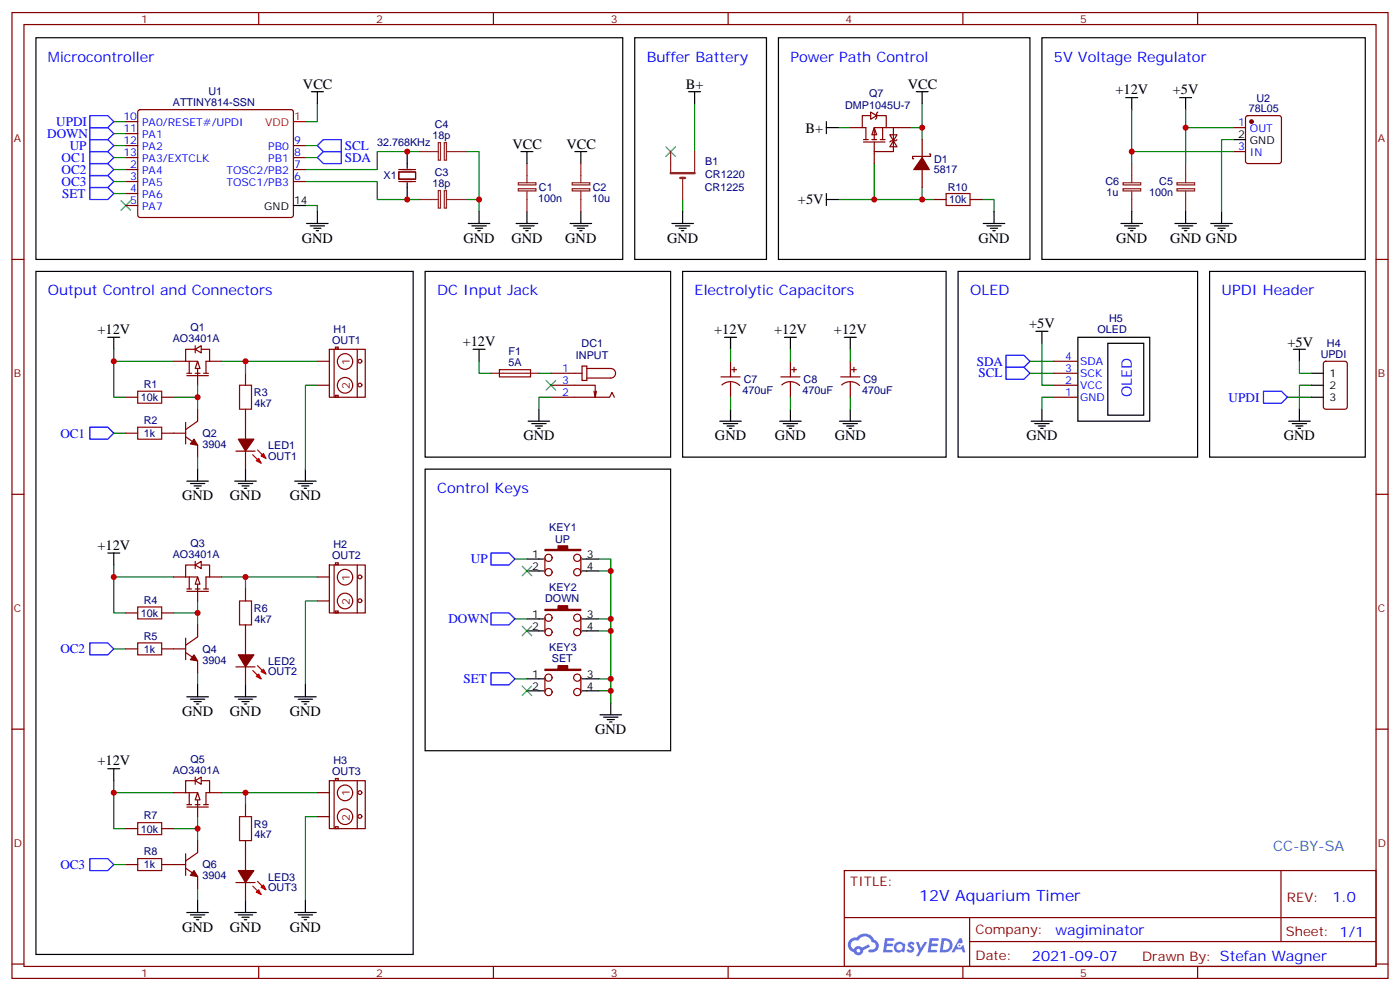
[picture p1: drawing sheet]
<svg xmlns="http://www.w3.org/2000/svg" width="412mm" height="292mm" viewBox="0 0 412 292" stroke-linecap="round" stroke-linejoin="round" font-family="sans-serif">
<g fill="none" stroke="#870000" stroke-width=".35">
<path d="M3.5 3.7h405.4v284.3h-405.4zM7.1 7.2h398.2v277.3h-398.2zM76.2 3.7v3.5M145.3 3.7v3.5M214.5 3.7v3.5M283.6 3.7v3.5M352.8 3.7v3.5M3.5 76.4h3.6M405.3 76.4h3.6M3.5 145.5h3.6M405.3 145.5h3.6M3.5 214.7h3.6"/>
<path d="M405.3 214.7h3.6M248.7 256.3h156.6v28.2h-156.6zM377.3 256.3v20.9M248.7 270.1h156.5M285.6 277.2h119.6M285.6 270.1v14.2M3.5 283.8h3.6M76.2 284.5v3.5M145.3 284.5v3.5M214.5 284.5v3.5M283.6 284.5v3.5M352.8 284.5v3.5"/>
<path d="M405.3 283.8h3.6"/>
</g>
<g fill="#5487ff">
<path d="M267.7 277.5a1.22 1.22 0 0 1 1.7 .2l-.4 .6a.47 .47 0 0 0-.3-.4 .47 .47 0 0 0-.5 .2l.1 .2a1.14 1.14 0 0 1 .8 1.8 1.14 1.14 0 0 1-1.9 0l-.2-.2 .5-.6 .7 .5a.29 .29 0 0 0 .3-.3 .29 .29 0 0 0-.2-.3 1.04 1.04 0 0 1-.6-1.7z"/>
<path d="M260.7 276.2h2.4l.3 .2-.2 .5-1.8 .1-.1 .8h1.5l.3 .4-.3 .4h-1.6l-.2 1.1h1.7l.2 .3-.2 .3-2.6 .1z"/>
<path d="M273.8 276.2h2.4l.3 .2-.1 .5-1.8 .1-.2 .8h1.6l.3 .4-.4 .4-1.6-.1-.1 1.1 1.7 .1 .2 .3-.2 .3-2.6 .1z"/>
<path d="M282.6 276.2h.7l.3 1.3-.6 .3a.69 .69 0 0 0-1 .3 .69 .69 0 0 0 .4 .9 .69 .69 0 0 0 .9-.6l.5-.2 .6 2.2h-.8l-.2-.9h-1.8l-.5 .9h-.8z"/>
<path d="M269.8 277.3h.8l.6 1.8 1.1-1.8h.9l-2.6 4.2h-.8l.9-1.5z"/>
<path d="M277.4 276.2l-.6 4.2h1.3a2.11 2.11 0 0 0 2.5-2.1 2.11 2.11 0 0 0-2.5-2.1zM278.1 277a1.39 1.39 0 0 1 1.7 1.4 1.39 1.39 0 0 1-1.8 1.2h-.3z"/>
<path d="M263.7 277.8a1.54 1.54 0 0 0-.1 2.2 1.54 1.54 0 0 0 2.2 .1l.6 .3 .3-2.3-.2-.3h-.4a1.49 1.49 0 0 0-2.4 0zM264 278.8a.94 .94 0 0 1 1.8 0 .94 .94 0 0 1-1.8 0z"/>
<path d="M250.4 276.6a2.18 2.18 0 0 0 1.1 3.7 1.44 1.44 0 0 0 1.6 .9 1.44 1.44 0 0 0 1.2-1.4l2-1.1-.5-.7-1.9 1a1.47 1.47 0 0 0-2.4 .4 1.39 1.39 0 0 1-.7-1.9 1.39 1.39 0 0 1 2-.5 2.12 2.12 0 0 1 2.2-1.3 2.12 2.12 0 0 1 1.9 1.7 1.14 1.14 0 0 1 1.1 1.4 1.14 1.14 0 0 1-1.7 .7 .43 .43 0 0 0-.5 .4 .43 .43 0 0 0 .4 .5 1.98 1.98 0 0 0 2.5-1.2 1.98 1.98 0 0 0-1.2-2.6 3.1 3.1 0 0 0-5.3-.6l-.9 .1zM252.3 279.9a.55 .55 0 0 1 1.1 0 .55 .55 0 0 1-1.1 0z"/>
<circle cx="282.6" cy="278.3" r=".26"/>
</g>
<path d="M35.6 59.1l2.9 2.8M38.5 59.1l-2.9 2.8M196.1 43.2l2.9 2.8M199 43.2l-2.9 2.8" fill="none" stroke="#3c3" stroke-width=".35"/>
<g fill="none" stroke="#008700" stroke-width=".35">
<path d="M33.5 39.3h3.5M33.5 35.8h3.5M93.5 30.5v5.3h-3.5M204.6 30.5v14.1M246.9 37.6h3.6M268.1 37.6h3.5M271.6 30.5v10.6M33.5 42.9h3.5M90 53.4h21.1v5.3h12.4M123.5 44.6h-12.4v5.3h-21.1M137.6 44.6h3.5v17.7M137.6 58.7h3.5"/>
<path d="M201.1 58.7v3.6M257.5 48.2v10.5M271.6 55.2v3.5h-24.7M271.6 58.7h3.6M289.3 58.7h3.5v3.6M90 60.5h3.5v1.8"/>
</g>
<g fill="none" stroke="#000" stroke-width=".35">
<path d="M10.6 11.1h172.8v65.3h-172.8zM187 11.1h38.8v65.3h-38.8zM229.3 11.1h74.1v65.3h-74.1zM91.7 27h3.5M93.5 27v3.5M269.9 27h3.5M271.6 27v3.5M119.9 44.6v5M119.9 53.8v4.9M153.5 44.6h3.5M155.2 44.6v3.6M169.3 44.6h3.6"/>
<path d="M171.1 44.6v3.6M243.4 58.7h3.5M243.4 57v3.5M86.4 60.5h3.6M90.3 65.8h6.4M91.4 66.5h4.2M92.4 67.2h2.1M93.1 67.9h.7M93.5 62.3v3.5M137.9 65.8h6.4M139 66.5h4.2M140.1 67.2h2.1"/>
<path d="M140.8 67.9h.7M141.1 62.3v3.5M152 65.8h6.4M153.1 66.5h4.2M154.2 67.2h2.1M154.9 67.9h.7M155.2 62.3v3.5M167.9 65.8h6.4M169 66.5h4.2M170 67.2h2.2M170.7 67.9h.7M171.1 62.3v3.5"/>
<path d="M197.9 65.8h6.4M199 66.5h4.2M200 67.2h2.1M200.7 67.9h.7M201.1 62.3v3.5M289.6 65.8h6.4M290.7 66.5h4.2M291.7 67.2h2.2M292.5 67.9h.7M292.8 62.3v3.5"/>
</g>
<path d="M197.6 51h7M200.4 52.4h1.4" fill="none" stroke="#8c2424" stroke-width=".71"/>
<g fill="none" stroke="#8c2424" stroke-width=".35">
<path d="M123.5 44.6h5.6M123.5 58.7h5.6M129.1 42h.7v5.2h-.7zM129.1 56.1h.7v5.2h-.7zM130.9 42h.6v5.2h-.6zM130.9 56.1h.6v5.2h-.6zM131.6 44.6h6M131.6 58.7h6M152.7 55.6h5.2v.6h-5.2zM152.7 53.8h5.2v.6h-5.2zM155.2 48.2v5.6M155.2 56.3v6"/>
<path d="M168.6 55.6h5.1v.6h-5.1zM168.6 53.8h5.1v.6h-5.1zM171.1 48.2v5.6M171.1 56.3v6M197.6 44.6v6.4M201.1 52.4v6.3M204.6 44.6v6.4"/>
</g>
<g fill="none" stroke="#870000" stroke-width=".35">
<path d="M37 35.8h3.6M37 39.3h3.6M40.8 32.5l.5-.2h44.4l.5 .2 .2 .5v30.6l-.7 .4h-44.7l-.4-.7v-30.3zM37 49.9h3.6M37 53.4h3.6M37 57h3.6M37 46.4h3.6M37 42.9h3.6M86.4 49.9h3.6M86.4 53.4h3.6M86.4 46.4h3.6M86.4 42.9h3.6"/>
<path d="M117.5 50.6h4.9v2.1h-4.9zM117.5 49.9h4.9M117.5 53.4h4.9M275.2 58.7h3.5M285.8 58.7h3.5M37 60.5h3.6"/>
</g>
<path d="M26.5 37.6h5.2l1.8 1.7-1.8 1.8h-5.2zM26.5 34h5.2l1.8 1.8-1.8 1.8h-5.2zM26.5 41.1h5.2l1.8 1.8-1.8 1.7h-5.2z" fill="none" stroke="#00f" stroke-width=".35"/>
<path d="M86.4 35.8h3.6" fill="none" stroke="#f00" stroke-width=".35"/>
<path d="M278.7 57h7.1v3.5h-7.1z" fill="none" stroke="#a10000" stroke-width=".35"/>
<path d="M257.5 37.6l.7 2.1h-1.4z" fill="#fff" stroke="#870000" stroke-width=".35"/>
<g fill="none" stroke="#870000" stroke-width=".35">
<path d="M250.5 37.6h3.5M256.5 33l1.7 1-1.7 1.1zM256.5 34h-2.5v3.6h1.1v3.5M258.2 34h2.9v3.6M258.6 33l-.4 .3v1.4l-.3 .4M260 37.6v3.5M261.1 37.6h-3.6v3.5M261.1 37.6h7M262.1 39.7h2.1l-1 1.8zM263.2 37.6v7h-5.7M254.4 41.8h6.3M254.4 41.1h1.4"/>
<path d="M256.8 41.1h1.4M257.5 41.8v6.4M259.3 41.1h1.4M263.2 41.5l1 1.7h-2.1zM264.2 41.1l-.3 .4h-1.4l-.4 .3M55 109.9h1.4M55 110.6h6.4M55.7 106.4v3.5M57.5 101.8v2.1M57.5 102.8h-2.8v3.6h3.5v3.5M57.5 109.9h1.4M59.3 102.8h2.4v3.6h-1v3.5"/>
<path d="M60 109.9h1.4M162.3 116.9h17.3l.7-1.4 .7 1.4M162.3 113.4h13v3.5l.4-1.7M162.3 109.9h9.1M171.4 107.8h1.5v4.2h-1.5zM172.9 108.5h7a1.41 1.41 0 0 1 1.4 1.4 1.41 1.41 0 0 1-1.4 1.4h-7M175 115.2l.3 1.7"/>
</g>
<path d="M202.8 27h3.6M204.6 27v3.5M243.4 37.6h3.5M243.4 35.8v3.5M139.3 102.8h3.6M141.1 102.8v3.6M155.6 124h6.3M156.6 124.7h4.3M157.7 125.4h2.1M158.4 126.1h.7M158.7 120.5v3.5" fill="none" stroke="#000" stroke-width=".35"/>
<path d="M93.5 42.9l1.7-1.8h5.3v3.5h-5.3zM93.5 46.4l1.7-1.8h5.3v3.6h-5.3z" fill="none" stroke="#00f" stroke-width=".35"/>
<path d="M90 42.9h3.5M90 46.4h3.5M162.3 116.9h-3.6v3.6" fill="none" stroke="#008700" stroke-width=".35"/>
<path d="M160.9 112l2.8 2.8M163.7 112l-2.8 2.8" fill="none" stroke="#3c3" stroke-width=".35"/>
<g fill="#fff" stroke="#870000" stroke-width=".35">
<path d="M57.5 102.8l1.8-1v2.1z"/>
<path d="M58.2 106.4l.7 2.1h-1.4z"/>
</g>
<g fill="none" stroke="#870000" stroke-width=".35">
<path d="M37 116.9h3.6M47.6 116.9h3.6M51.2 106.4h3.5M58.2 109.9v3.5M61.7 106.4h3.6M72.3 109.9v3.5M97 102.8h10.6v14.1h-10.6zM98.4 102.8v14.1M98.8 102.2h.8v.6h-.8zM98.8 116.4h.8v.5h-.8zM105.2 102.8v14.2M147.1 108.8h9.1l.1 2.1h-9.2z"/>
<path d="M37 127.5h3.6M47.6 127.5h7.1M54.7 128.6l3.5 2.5v3.5M54.7 124.4v6.3M58.2 120.5v3.5l-3.5 2.5M69.5 132.8h5.6M72.3 120.5v8.8M72.3 132.8v5.3M55 173.4h1.4M55 174.1h6.4M55.7 169.9v3.5M57.5 165.3v2.1"/>
<path d="M57.5 166.3h-2.8v3.6h3.5v3.5M57.5 173.4h1.4M59.3 166.3h2.4v3.6h-1v3.5M60 173.4h1.4M72.3 173.4v3.5M97 166.3h10.6v14.1h-10.6zM98.4 166.3v14.1M98.8 165.7h.8v.6h-.8zM98.8 179.9h.8v.5h-.8zM105.2 166.3v14.2M37 191h3.6M37 180.4h3.6"/>
<path d="M47.6 191h7.1M47.6 180.4h3.6M54.7 192.1l3.5 2.5v3.5M54.7 187.9v6.3M58.2 184v3.5l-3.5 2.5M69.5 196.3h5.6M72.3 184v8.8M72.3 196.3v5.3"/>
<circle cx="101.6" cy="106.4" r="2.28"/>
<circle cx="101.6" cy="113.4" r="2.28"/>
<circle cx="106" cy="106.3" r=".56"/>
<circle cx="106" cy="113.4" r=".56"/>
<circle cx="101.6" cy="176.9" r="2.28"/>
<circle cx="101.6" cy="169.9" r="2.28"/>
<circle cx="106" cy="169.8" r=".56"/>
<circle cx="106" cy="176.9" r=".56"/>
</g>
<path d="M144.6 109.9h14.1" fill="none" stroke="#8c2424" stroke-width=".35"/>
<g fill="none" stroke="#008700" stroke-width=".35">
<path d="M33.5 102.8v3.6h17.7M33.5 106.4v10.5h3.5M51.2 116.9h7M58.2 113.4v7.1M65.3 106.4h28.2M72.3 106.4v3.5M93.5 113.4h-3.5v24.7M141.1 106.4v3.5h3.5M158.7 109.9h3.6M58.2 134.6v3.5M33.5 169.9v10.5h3.5M33.5 166.3v3.6h17.7"/>
<path d="M58.2 176.9v7.1M65.3 169.9h28.2M72.3 169.9v3.5M93.5 176.9h-3.5v24.7M51.2 180.4h7M58.2 198.1v3.5"/>
</g>
<path d="M93.5 106.4h3.5M93.5 113.4h3.5M93.5 169.9h3.5M93.5 176.9h3.5" fill="none" stroke="#800000" stroke-width=".35"/>
<g fill="none" stroke="#000" stroke-width=".35">
<path d="M31.7 99.3h3.6M33.5 99.3v3.5M58.2 138.1v3.5M72.3 138.1v3.5M90 138.1v3.5M55 141.6h6.4M56.1 142.3h4.2M57.1 143.1h2.2M57.9 143.8h.7M69.1 141.6h6.4M70.2 142.3h4.2M71.3 143.1h2.1"/>
<path d="M72 143.8h.7M86.8 141.6h6.3M87.8 142.3h4.3M88.9 143.1h2.1M89.6 143.8h.7M31.7 162.8h3.6M33.5 162.8v3.5M55 205.1h6.4M56.1 205.8h4.2M57.1 206.6h2.2M57.9 207.3h.7M58.2 201.6v3.5"/>
<path d="M69.1 205.1h6.4M70.2 205.8h4.2M71.3 206.6h2.1M72 207.3h.7M72.3 201.6v3.5M86.8 205.1h6.3M87.8 205.8h4.3M88.9 206.6h2.1M89.6 207.3h.7M90 201.6v3.5"/>
</g>
<path d="M40.6 115.2h7v3.5h-7zM70.6 113.4h3.5v7.1h-3.5zM40.6 125.8h7v3.5h-7zM40.6 178.7h7v3.5h-7zM70.6 176.9h3.5v7.1h-3.5zM40.6 189.3h7v3.5h-7z" fill="none" stroke="#a10000" stroke-width=".35"/>
<g fill="#870000" stroke="#870000" stroke-width=".35">
<path d="M57.1 129.3l1.1 1.8-2.1-.4z"/>
<path d="M70.2 129.3h4.6l-2.5 3.5z"/>
<path d="M70.2 192.8h4.6l-2.5 3.5z"/>
<path d="M57.1 192.8l1.1 1.8-2.1-.4z"/>
</g>
<g fill="#f00" stroke="#f00" stroke-width=".35">
<path d="M75.5 135.6l.7-.7 .7 1.4z"/>
<path d="M76.9 134.2l.7-.7 .7 1.4z"/>
<path d="M75.5 199.1l.7-.7 .7 1.4z"/>
<path d="M76.9 197.7l.7-.7 .7 1.4z"/>
</g>
<path d="M74.4 133.9l2.5 2.4M75.8 132.5l2.5 2.4M74.4 197.4l2.5 2.4M75.8 196l2.5 2.4" fill="none" stroke="#f00" stroke-width=".35"/>
<g fill="#fff" stroke="#870000" stroke-width=".35">
<path d="M57.5 166.3l1.8-1v2.1z"/>
<path d="M58.2 169.9l.7 2.1h-1.4z"/>
</g>
<g fill="none" stroke="#870000" stroke-width=".35">
<path d="M51.2 169.9h3.5M58.2 173.4v3.5M61.7 169.9h3.6M55 236.9h1.4M55 237.6h6.4M55.7 233.4v3.5M57.5 228.8v2.1M57.5 229.8h-2.8v3.6h3.5v3.5M57.5 236.9h1.4M59.3 229.8h2.4v3.6h-1v3.5M60 236.9h1.4M72.3 236.9v3.5"/>
<path d="M97 229.8h10.6v14.1h-10.6zM98.4 229.8v14.1M98.8 229.2h.8v.6h-.8zM105.2 229.8v14.2M37 254.5h3.6M37 243.9h3.6M47.6 254.5h7.1M47.6 243.9h3.6M54.7 255.6l3.5 2.5v3.5M54.7 251.4v6.3M58.2 247.5v3.5l-3.5 2.5M69.5 259.8h5.6"/>
<path d="M72.3 247.5v8.8M72.3 259.8v5.3M98.8 243.4h.8v.5h-.8z"/>
<circle cx="101.6" cy="233.4" r="2.28"/>
<circle cx="106" cy="233.3" r=".56"/>
<circle cx="101.6" cy="240.4" r="2.28"/>
<circle cx="106" cy="240.4" r=".56"/>
</g>
<path d="M33.5 233.4v10.5h3.5M33.5 229.8v3.6h17.7M65.3 233.4h28.2M72.3 233.4v3.5M51.2 243.9h7M58.2 240.4v7.1M93.5 240.4h-3.5v24.7M58.2 261.6v3.5" fill="none" stroke="#008700" stroke-width=".35"/>
<g fill="none" stroke="#000" stroke-width=".35">
<path d="M31.7 226.3h3.6M33.5 226.3v3.5M55 268.6h6.4M56.1 269.3h4.2M57.1 270.1h2.2M57.9 270.8h.7M58.2 265.1v3.5M69.1 268.6h6.4M70.2 269.3h4.2M71.3 270.1h2.1M72 270.8h.7M72.3 265.1v3.5"/>
<path d="M86.8 268.6h6.3M87.8 269.3h4.3M88.9 270.1h2.1M89.6 270.8h.7M90 265.1v3.5"/>
</g>
<g fill="#f00" stroke="#f00" stroke-width=".35">
<path d="M75.5 262.6l.7-.7 .7 1.4z"/>
<path d="M77.6 260.5l.7 1.4-1.4-.7z"/>
</g>
<path d="M75.8 259.5l2.5 2.4M74.4 260.9l2.5 2.4" fill="none" stroke="#f00" stroke-width=".35"/>
<g fill="#870000" stroke="#870000" stroke-width=".35">
<path d="M70.2 256.3h4.6l-2.5 3.5z"/>
<path d="M57.1 256.3l1.1 1.8-2.1-.4z"/>
</g>
<path d="M40.6 252.8h7v3.5h-7zM40.6 242.2h7v3.5h-7zM70.6 240.4h3.5v7.1h-3.5z" fill="none" stroke="#a10000" stroke-width=".35"/>
<path d="M93.5 233.4h3.5M93.5 240.4h3.5" fill="none" stroke="#800000" stroke-width=".35"/>
<g fill="#fff" stroke="#870000" stroke-width=".35">
<path d="M57.5 229.8l1.8-1v2.1z"/>
<path d="M58.2 233.4l.7 2.1h-1.4z"/>
</g>
<g fill="none" stroke="#870000" stroke-width=".35">
<path d="M363.4 37.6h3.5M367.1 34.2l.5-.2h9.2l.5 .2 .2 .5v12.7l-.3 .5-.4 .3h-9.2l-.5-.3-.2-.5v-12.7zM271.6 41.1v5.3M271.6 49.9v5.3M273.8 45.3h.3v.7h-5.3v.7h.4M363.4 44.6h3.5M212.4 110.9h5.6M212.7 113.3a3.8 3.8 0 0 1 5.2 .2M215.2 106.4v4.5M215.2 112.4v4.5M215.5 108.8h1.5M216.3 108.1v1.4"/>
<path d="M230 110.9h5.7M230.3 113.3a3.8 3.8 0 0 1 5.2 .2M232.8 106.4v4.5M232.8 112.4v4.5M233.2 108.8h1.4M233.9 108.1v1.4M247.6 110.9h5.7M247.9 113.3a3.8 3.8 0 0 1 5.3 .2M250.5 106.4v4.5M250.5 112.4v4.5M250.8 108.8h1.4M251.5 108.1v1.4"/>
<path d="M310.4 116.9h7.1M310.4 113.4h7.1M310.4 109.9h7.1M310.4 106.4h7.1M390.1 106.6l.4-.2h5.7l.6 .4 .1 13-.5 .6-5.9 .1-.6-.5-.1-12.9zM160.5 164.2v4.3M171.1 164.2v4.3M160.5 181.9v4.2M160.5 199.5v4.2M162.6 181.9a1.06 1.06 0 0 0-1.5-1 1.06 1.06 0 0 0-.2 1.7 1.06 1.06 0 0 0 1.7-.4v-.3M171.1 181.9a1.06 1.06 0 0 1-1.5 .9 1.06 1.06 0 0 1-.3-1.7 1.06 1.06 0 0 1 1.7 .4l.1 4.6M171.1 199.5v4.2a1.06 1.06 0 0 0-1.5-.9 1.06 1.06 0 0 0-.3 1.7 1.06 1.06 0 0 0 1.7-.4l.1-.4"/>
<path d="M162.6 203.7a1.06 1.06 0 0 0-1.5-.9 1.06 1.06 0 0 0-.2 1.7 1.06 1.06 0 0 0 1.7-.4v-.4M51.2 233.4h3.5M58.2 236.9v3.5M61.7 233.4h3.6"/>
<circle cx="161.6" cy="164.2" r="1.06"/>
<circle cx="161.6" cy="168.5" r="1.06"/>
<circle cx="170" cy="164.2" r="1.06"/>
<circle cx="170" cy="168.5" r="1.06"/>
<circle cx="161.6" cy="199.5" r="1.06"/>
<circle cx="161.6" cy="186.1" r="1.06"/>
<circle cx="170" cy="199.5" r="1.06"/>
<circle cx="170" cy="186.1" r="1.06"/>
</g>
<g fill="none" stroke="#00f" stroke-width=".35">
<path d="M26.5 44.6h5.2l1.8 1.8-1.8 1.8h-5.2zM26.5 48.2h5.2l1.8 1.7-1.8 1.8h-5.2zM26.5 51.7h5.2l1.8 1.7-1.8 1.8h-5.2zM26.5 55.2h5.2l1.8 1.8-1.8 1.7h-5.2zM296.3 104.6h5.3l1.8 1.8-1.8 1.7h-5.3zM296.3 108.1h5.3l1.8 1.8-1.8 1.8h-5.3zM372.2 115.2h5.3l1.7 1.7-1.7 1.8h-5.3zM26.5 125.8h5.2l1.8 1.7-1.8 1.8h-5.2zM144.6 162.8h5.3l1.8 1.8-1.8 1.7h-5.3zM26.5 189.3h5.2l1.8 1.7-1.8 1.8h-5.2zM144.6 180.4h5.3l1.8 1.8-1.8 1.8h-5.3zM144.6 198.1h5.3l1.8 1.7-1.8 1.8h-5.3z"/>
<path d="M26.5 252.8h5.2l1.8 1.7-1.8 1.8h-5.2z"/>
</g>
<g fill="none" stroke="#008700" stroke-width=".35">
<path d="M333.4 32.3v12.3h30M349.2 32.3v5.3h14.2M349.2 37.6v10.6M33.5 46.4h3.5M33.5 49.9h3.5M33.5 53.4h3.5M33.5 57h3.5M333.4 44.6v3.6M363.4 41.1h-3.6v21.2M215.2 102.8v3.6M215.2 116.9v3.6M232.8 102.8v3.6"/>
<path d="M232.8 116.9v3.6M250.5 102.8v3.6M250.5 116.9v3.6M303.4 106.4h7M303.4 109.9h7M306.9 101.1v12.3h3.5M310.4 116.9h-3.5v3.6M379.2 116.9h7.1M382.8 106.4v3.5h3.5M386.3 113.4h-3.5v7.1M33.5 127.5h3.5M151.7 164.6h3.5"/>
<path d="M176.4 164.6h3.5v42.3M176.4 168.1h3.5M33.5 191h3.5M151.7 182.2h3.5M151.7 199.8h3.5M176.4 182.2h3.5M176.4 185.7h3.5M176.4 199.8h3.5M176.4 203.4h3.5M33.5 254.5h3.5"/>
</g>
<g fill="none" stroke="#000" stroke-width=".35">
<path d="M306.9 11.1h95.3v65.3h-95.3zM331.6 28.8h3.5M333.4 28.8v3.5M347.5 28.8h3.5M349.2 28.8v3.5M363.4 41.1h3.5M10.6 79.9h111.1v201.1h-111.1zM125.2 79.9h72.4v54.7h-72.4zM201.1 79.9h77.6v54.7h-77.6zM282.2 79.9h70.6v54.7h-70.6zM330.2 65.8h6.3M331.3 66.5h4.2"/>
<path d="M332.3 67.2h2.1M333 67.9h.7M333.4 62.3v3.5M346.1 65.8h6.3M347.1 66.5h4.3M348.2 67.2h2.1M348.9 67.9h.7M349.2 62.3v3.5M356.3 79.9h45.9v54.7h-45.9zM356.7 65.8h6.3M357.7 66.5h4.2M358.8 67.2h2.1"/>
<path d="M359.5 67.9h.7M359.8 62.3v3.5M213.4 99.3h3.6M215.2 99.3v3.5M231.1 99.3h3.5M232.8 99.3v3.5M248.7 99.3h3.5M250.5 99.3v3.5M305.2 97.5h3.5M306.9 97.5v3.6M317.5 99.3h21.2v24.7h-21.2zM326.3 101.1h10.6v21.1h-10.6z"/>
<path d="M381 102.8h3.5M382.8 102.8v3.6M386.3 116.9h3.5M386.3 109.9h3.5M386.3 113.4h3.5M125.2 138.1h72.4v82.9h-72.4zM212 124h6.4M213.1 124.7h4.2M214.1 125.4h2.2M214.8 126.1h.7M215.2 120.5v3.5M229.7 124h6.3"/>
<path d="M230.7 124.7h4.2M231.8 125.4h2.1M232.5 126.1h.7M232.8 120.5v3.5M247.3 124h6.3M248.4 124.7h4.2M249.4 125.4h2.1M250.1 126.1h.7M250.5 120.5v3.5M303.7 124h6.4M304.8 124.7h4.2M305.9 125.4h2.1"/>
<path d="M306.6 126.1h.7M306.9 120.5v3.5M379.6 124h6.3M380.6 124.7h4.3M381.7 125.4h2.1M382.4 126.1h.7M382.8 120.5v3.5M155.2 164.6h5M155.2 168.1h5M171.4 164.6h5M171.4 168.1h5M155.2 182.2h5"/>
<path d="M155.2 185.7h5M155.2 199.8h5M171.4 182.2h5M171.4 185.7h5M171.4 199.8h5M155.2 203.4h5M171.4 203.4h5M176.7 210.4h6.4M177.8 211.1h4.2M178.9 211.8h2.1M179.6 212.5h.7M179.9 206.9v3.5"/>
</g>
<g fill="#870000" stroke="#870000" stroke-width=".35">
<path d="M271.6 46.4l2.2 3.5h-4.6z"/>
<path d="M160.5 161.7h3.9v-1h2.8v1h3.9v.4h-10.6z"/>
<path d="M160.5 179.4h3.9v-1.1h2.8v1.1h3.9v.3h-10.6z"/>
<path d="M160.5 197h3.9v-1h2.8v1h3.9v.4h-10.6z"/>
<circle cx="368.7" cy="35.8" r=".53"/>
</g>
<path d="M330.8 55.6h5.2v.6h-5.2zM330.8 53.8h5.2v.6h-5.2zM333.4 48.2v5.6M333.4 56.3v6M346.7 55.6h5.2v.6h-5.2zM346.7 53.8h5.2v.6h-5.2zM349.2 48.2v5.6M349.2 56.3v6" fill="none" stroke="#8c2424" stroke-width=".35"/>
<path d="M153.8 166.7l2.8 2.8M156.6 166.7l-2.8 2.8M153.8 184.3l2.8 2.8M156.6 184.3l-2.8 2.8M153.8 202l2.8 2.8M156.6 202l-2.8 2.8" fill="none" stroke="#3c3" stroke-width=".35"/>
<g fill="#c00">
<circle cx="119.9" cy="44.6" r=".88"/>
<circle cx="119.9" cy="58.7" r=".88"/>
<circle cx="141.1" cy="58.7" r=".88"/>
<circle cx="271.6" cy="58.7" r=".88"/>
<circle cx="257.5" cy="58.7" r=".88"/>
<circle cx="271.6" cy="37.6" r=".88"/>
<circle cx="72.3" cy="106.4" r=".88"/>
<circle cx="58.2" cy="116.9" r=".88"/>
<circle cx="33.5" cy="106.4" r=".88"/>
<circle cx="33.5" cy="169.9" r=".88"/>
<circle cx="58.2" cy="180.4" r=".88"/>
<circle cx="72.3" cy="169.9" r=".88"/>
<circle cx="33.5" cy="233.4" r=".88"/>
<circle cx="58.2" cy="243.9" r=".88"/>
<circle cx="72.3" cy="233.4" r=".88"/>
<circle cx="349.3" cy="37.6" r=".88"/>
<circle cx="333.4" cy="44.6" r=".88"/>
<circle cx="179.9" cy="168.1" r=".88"/>
<circle cx="179.9" cy="182.2" r=".88"/>
<circle cx="179.9" cy="185.7" r=".88"/>
<circle cx="179.9" cy="199.8" r=".88"/>
<circle cx="179.9" cy="203.4" r=".88"/>
</g>
<text font-size="4.6" fill="#00f" x="270.8" y="265.3">12V Aquarium Timer</text>
<g font-size="4.2" fill="#00f">
<text x="14.1" y="18.2">Microcontroller</text>
<text x="190.5" y="18.2">Buffer Battery</text>
<text x="232.8" y="18.2">Power Path Control</text>
<text x="310.4" y="18.2">5V Voltage Regulator</text>
<text x="14.1" y="87">Output Control and Connectors</text>
<text x="128.8" y="87">DC Input Jack</text>
<text x="204.6" y="87">Electrolytic Capacitors</text>
<text x="285.8" y="87">OLED</text>
<text x="359.8" y="87">UPDI Header</text>
<text x="333.4" y="116.9" transform="rotate(-90 333.4 116.9)">OLED</text>
<text x="128.8" y="145.2">Control Keys</text>
<text x="392.5" y="265.6">1.0</text>
<text x="310.9" y="275.1">wagiminator</text>
<text x="304" y="282.9">2021-09-07</text>
</g>
<g font-size="4.2">
<text x="89.3" y="26.3">VCC</text>
<text x="202" y="26.3">B+</text>
<text x="267.4" y="26.3">VCC</text>
<text x="328.6" y="27.7">+12V</text>
<text x="345.5" y="27.7">+5V</text>
<text x="237.3" y="39">B+</text>
<text x="151" y="43.9">VCC</text>
<text x="166.9" y="43.9">VCC</text>
<text x="235" y="60.2">+5V</text>
<text x="88.9" y="71.4">GND</text>
<text x="136.5" y="71.4">GND</text>
<text x="150.6" y="71.4">GND</text>
<text x="166.5" y="71.4">GND</text>
<text x="196.5" y="71.4">GND</text>
<text x="288.2" y="71.4">GND</text>
<text x="328.8" y="71.4">GND</text>
<text x="344.7" y="71.4">GND GND</text>
<text x="28.7" y="98.3">+12V</text>
<text x="136.3" y="101.8">+12V</text>
<text x="210.4" y="98.3">+12V</text>
<text x="228" y="98.3">+12V</text>
<text x="245.7" y="98.3">+12V</text>
<text x="303.1" y="96.5">+5V</text>
<text x="379.2" y="102.1">+5V</text>
<text x="154.2" y="129.6">GND</text>
<text x="210.6" y="129.6">GND</text>
<text x="228.2" y="129.6">GND</text>
<text x="245.9" y="129.6">GND</text>
<text x="302.3" y="129.6">GND</text>
<text x="378.2" y="129.6">GND</text>
<text x="53.6" y="147.3">GND</text>
<text x="67.7" y="147.3">GND</text>
<text x="85.4" y="147.3">GND</text>
<text x="28.7" y="161.8">+12V</text>
<text x="53.6" y="210.8">GND</text>
<text x="67.7" y="210.8">GND</text>
<text x="85.4" y="210.8">GND</text>
<text x="175.3" y="216.1">GND</text>
<text x="28.7" y="225.3">+12V</text>
<text x="53.6" y="274.3">GND</text>
<text x="67.7" y="274.3">GND</text>
<text x="85.4" y="274.3">GND</text>
</g>
<text font-size="4.2" fill="#0099b0" x="375" y="250.6">CC-BY-SA</text>
<g font-size="3.9" fill="#00f">
<text x="13.9" y="40.6">DOWN</text>
<text x="16.6" y="37.1">UPDI</text>
<text x="18.1" y="47.7">OC1</text>
<text x="20.5" y="44.1">UP</text>
<text x="101.6" y="44.1">SCL</text>
<text x="101.6" y="47.7">SDA</text>
<text x="18.1" y="51.2">OC2</text>
<text x="18.1" y="54.7">OC3</text>
<text x="18.3" y="58.2">SET</text>
<text x="287.7" y="107.6">SDA</text>
<text x="288.2" y="111.1">SCL</text>
<text x="361.9" y="118.2">UPDI</text>
<text x="17.8" y="128.8">OC1</text>
<text x="138.7" y="165.8">UP</text>
<text x="132.1" y="183.5">DOWN</text>
<text x="17.8" y="192.3">OC2</text>
<text x="136.5" y="201.1">SET</text>
<text x="17.8" y="255.8">OC3</text>
</g>
<g font-size="3.9" fill="#800">
<text x="250.5" y="260.9">TITLE:</text>
<text x="379.1" y="265.6">REV:</text>
<text x="287.4" y="275.1">Company:</text>
<text x="378.7" y="275.7">Sheet: 1/1</text>
<text x="287.4" y="282.8">Date:</text>
<text x="336.4" y="282.8">Drawn By: Stefan Wagner</text>
</g>
<g font-size="3.2" fill="#800">
<text x="41.6" y="6.7">1</text>
<text x="110.8" y="6.7">2</text>
<text x="179.9" y="6.7">3</text>
<text x="249.1" y="6.7">4</text>
<text x="318.2" y="6.7">5</text>
<text x="4.1" y="41.8">A</text>
<text x="405.9" y="41.8">A</text>
<text x="103.1" y="107.4" transform="rotate(-90 103.1 107.4)">1</text>
<text x="4.1" y="110.9">B</text>
<text x="405.9" y="110.9">B</text>
<text x="103" y="114.6" transform="rotate(-90 103 114.6)">2</text>
<text x="103.1" y="170.9" transform="rotate(-90 103.1 170.9)">1</text>
<text x="103" y="178.1" transform="rotate(-90 103 178.1)">2</text>
<text x="4.1" y="180.1">C</text>
<text x="405.9" y="180.1">C</text>
<text x="103.1" y="234.4" transform="rotate(-90 103.1 234.4)">1</text>
<text x="103" y="241.6" transform="rotate(-90 103 241.6)">2</text>
<text x="4.1" y="249.2">D</text>
<text x="405.9" y="249.2">D</text>
<text x="41.6" y="287.5">1</text>
<text x="110.8" y="287.5">2</text>
<text x="179.9" y="287.5">3</text>
<text x="249.1" y="287.5">4</text>
<text x="318.2" y="287.5">5</text>
</g>
<g font-size="3.2" fill="#000080">
<text x="61.4" y="28">U1</text>
<text x="256" y="28.5">Q7</text>
<text x="370.1" y="29.9">U2</text>
<text x="50.9" y="31.3">ATTINY814-SSN</text>
<text x="249" y="32">DMP1045U-7</text>
<text x="367.9" y="33">78L05</text>
<text x="127.4" y="40.8">18p</text>
<text x="128.1" y="37.7">C4</text>
<text x="111.1" y="42.9">32.768KHz</text>
<text x="275.2" y="47.9">D1</text>
<text x="113" y="52.8">X1</text>
<text x="128.1" y="51.8">C3</text>
<text x="207.7" y="48.6">B1</text>
<text x="207.7" y="52.4">CR1220</text>
<text x="275" y="51">5817</text>
<text x="127.4" y="54.9">18p</text>
<text x="158.6" y="59.5">100n</text>
<text x="158.7" y="56.4">C1</text>
<text x="174.4" y="59.5">10u</text>
<text x="174.6" y="56.4">C2</text>
<text x="207.6" y="56.3">CR1225</text>
<text x="279.2" y="56.4">R10</text>
<text x="279.6" y="59.9">10k</text>
<text x="325.6" y="54.6">C6</text>
<text x="325.9" y="57.8">1u</text>
<text x="338.5" y="57.8">100n</text>
<text x="341.5" y="54.6">C5</text>
<text x="326.7" y="94.8">H5</text>
<text x="50.9" y="100.8">AO3401A</text>
<text x="56.1" y="97.5">Q1</text>
<text x="97.9" y="101.1">OUT1</text>
<text x="98.2" y="98">H1</text>
<text x="323.3" y="98">OLED</text>
<text x="149.8" y="107.8">5A</text>
<text x="149.8" y="104.6">F1</text>
<text x="169.7" y="105.7">INPUT</text>
<text x="171.3" y="102.2">DC1</text>
<text x="389" y="105.3">UPDI</text>
<text x="390.9" y="102.2">H4</text>
<text x="219.1" y="112.7">C7</text>
<text x="236.7" y="112.7">C8</text>
<text x="254.4" y="112.7">C9</text>
<text x="41.4" y="118.1">10k</text>
<text x="42.3" y="114.2">R1</text>
<text x="74.8" y="116.7">R3</text>
<text x="75" y="119.8">4k7</text>
<text x="218.7" y="115.9">470uF</text>
<text x="236.4" y="115.9">470uF</text>
<text x="254" y="115.9">470uF</text>
<text x="42.3" y="124.8">R2</text>
<text x="42.4" y="128.7">1k</text>
<text x="59.6" y="131.9">3904</text>
<text x="59.6" y="128.6">Q2</text>
<text x="79" y="135.4">OUT1</text>
<text x="79" y="132.2">LED1</text>
<text x="56.1" y="161">Q3</text>
<text x="98.2" y="161.5">H2</text>
<text x="161.8" y="156.5">KEY1</text>
<text x="163.5" y="159.7">UP</text>
<text x="50.9" y="164.3">AO3401A</text>
<text x="97.9" y="164.6">OUT2</text>
<text x="42.3" y="177.7">R4</text>
<text x="160.6" y="177.4">DOWN</text>
<text x="161.8" y="174.1">KEY2</text>
<text x="41.4" y="181.6">10k</text>
<text x="74.8" y="180.2">R6</text>
<text x="75" y="183.3">4k7</text>
<text x="42.3" y="188.3">R5</text>
<text x="161.8" y="191.7">KEY3</text>
<text x="42.4" y="192.2">1k</text>
<text x="59.6" y="195.4">3904</text>
<text x="59.6" y="192.1">Q4</text>
<text x="79" y="195.7">LED2</text>
<text x="162.6" y="195">SET</text>
<text x="79" y="198.9">OUT2</text>
<text x="50.9" y="227.8">AO3401A</text>
<text x="56.1" y="224.5">Q5</text>
<text x="98.2" y="225">H3</text>
<text x="97.9" y="228.1">OUT3</text>
<text x="41.4" y="245.1">10k</text>
<text x="42.3" y="241.2">R7</text>
<text x="74.8" y="243.7">R9</text>
<text x="42.3" y="251.8">R8</text>
<text x="75" y="246.8">4k7</text>
<text x="42.4" y="255.7">1k</text>
<text x="59.6" y="255.6">Q6</text>
<text x="59.6" y="258.9">3904</text>
<text x="79" y="262.4">OUT3</text>
<text x="79" y="259.2">LED3</text>
</g>
<g font-size="3.2" fill="#00f">
<text x="36.4" y="35.5">10</text>
<text x="36.4" y="39">11</text>
<text x="41.9" y="37.2">PA0/RESET#/UPDI</text>
<text x="41.9" y="40.7">PA1</text>
<text x="364.7" y="37.2">1</text>
<text x="368.2" y="39">OUT</text>
<text x="36.4" y="42.5">12</text>
<text x="36.4" y="46">13</text>
<text x="41.9" y="44.3">PA2</text>
<text x="41.9" y="47.8">PA3/EXTCLK</text>
<text x="79" y="47.8">PB1</text>
<text x="79" y="44.3">PB0</text>
<text x="86.6" y="46">8</text>
<text x="86.6" y="42.5">9</text>
<text x="364.7" y="44.3">3</text>
<text x="368.2" y="46">IN</text>
<text x="38.4" y="49.6">2</text>
<text x="38.4" y="53.1">3</text>
<text x="41.9" y="51.3">PA4</text>
<text x="66.7" y="51.3">TOSC2/PB2</text>
<text x="86.6" y="53.1">6</text>
<text x="86.6" y="49.6">7</text>
<text x="38.4" y="56.6">4</text>
<text x="41.9" y="54.9">PA5</text>
<text x="41.9" y="58.4">PA6</text>
<text x="66.7" y="54.9">TOSC1/PB3</text>
<text x="38.4" y="60.1">5</text>
<text x="41.9" y="61.9">PA7</text>
<text x="313.7" y="106">4</text>
<text x="318.2" y="107.4">SDA</text>
<text x="165.6" y="109.5">1</text>
<text x="165.6" y="113.1">3</text>
<text x="313.7" y="113.1">2</text>
<text x="313.7" y="109.5">3</text>
<text x="318.2" y="110.9">SCK</text>
<text x="165.6" y="116.6">2</text>
<text x="313.7" y="116.6">1</text>
<text x="318.2" y="118">GND</text>
<text x="318.2" y="114.5">VCC</text>
</g>
<g font-size="3.2" fill="#f00">
<text x="86.6" y="35.5">1</text>
<text x="78.1" y="37.2">VDD</text>
</g>
<g font-size="3.2">
<text x="364.7" y="40.7">2</text>
<text x="368.2" y="42.5">GND</text>
<text x="77.8" y="61.9">GND</text>
<text x="86.6" y="60.1">14</text>
<text x="391.6" y="110.9">1</text>
<text x="391.6" y="118">3</text>
<text x="391.6" y="114.5">2</text>
<text x="156.7" y="164.2">1</text>
<text x="156.7" y="167.7">2</text>
<text x="172.9" y="164.2">3</text>
<text x="172.9" y="167.7">4</text>
<text x="156.7" y="181.9">1</text>
<text x="156.7" y="185.4">2</text>
<text x="172.9" y="181.9">3</text>
<text x="172.9" y="185.4">4</text>
<text x="156.7" y="199.5">1</text>
<text x="156.7" y="203">2</text>
<text x="172.9" y="199.5">3</text>
<text x="172.9" y="203">4</text>
</g>
</svg>
